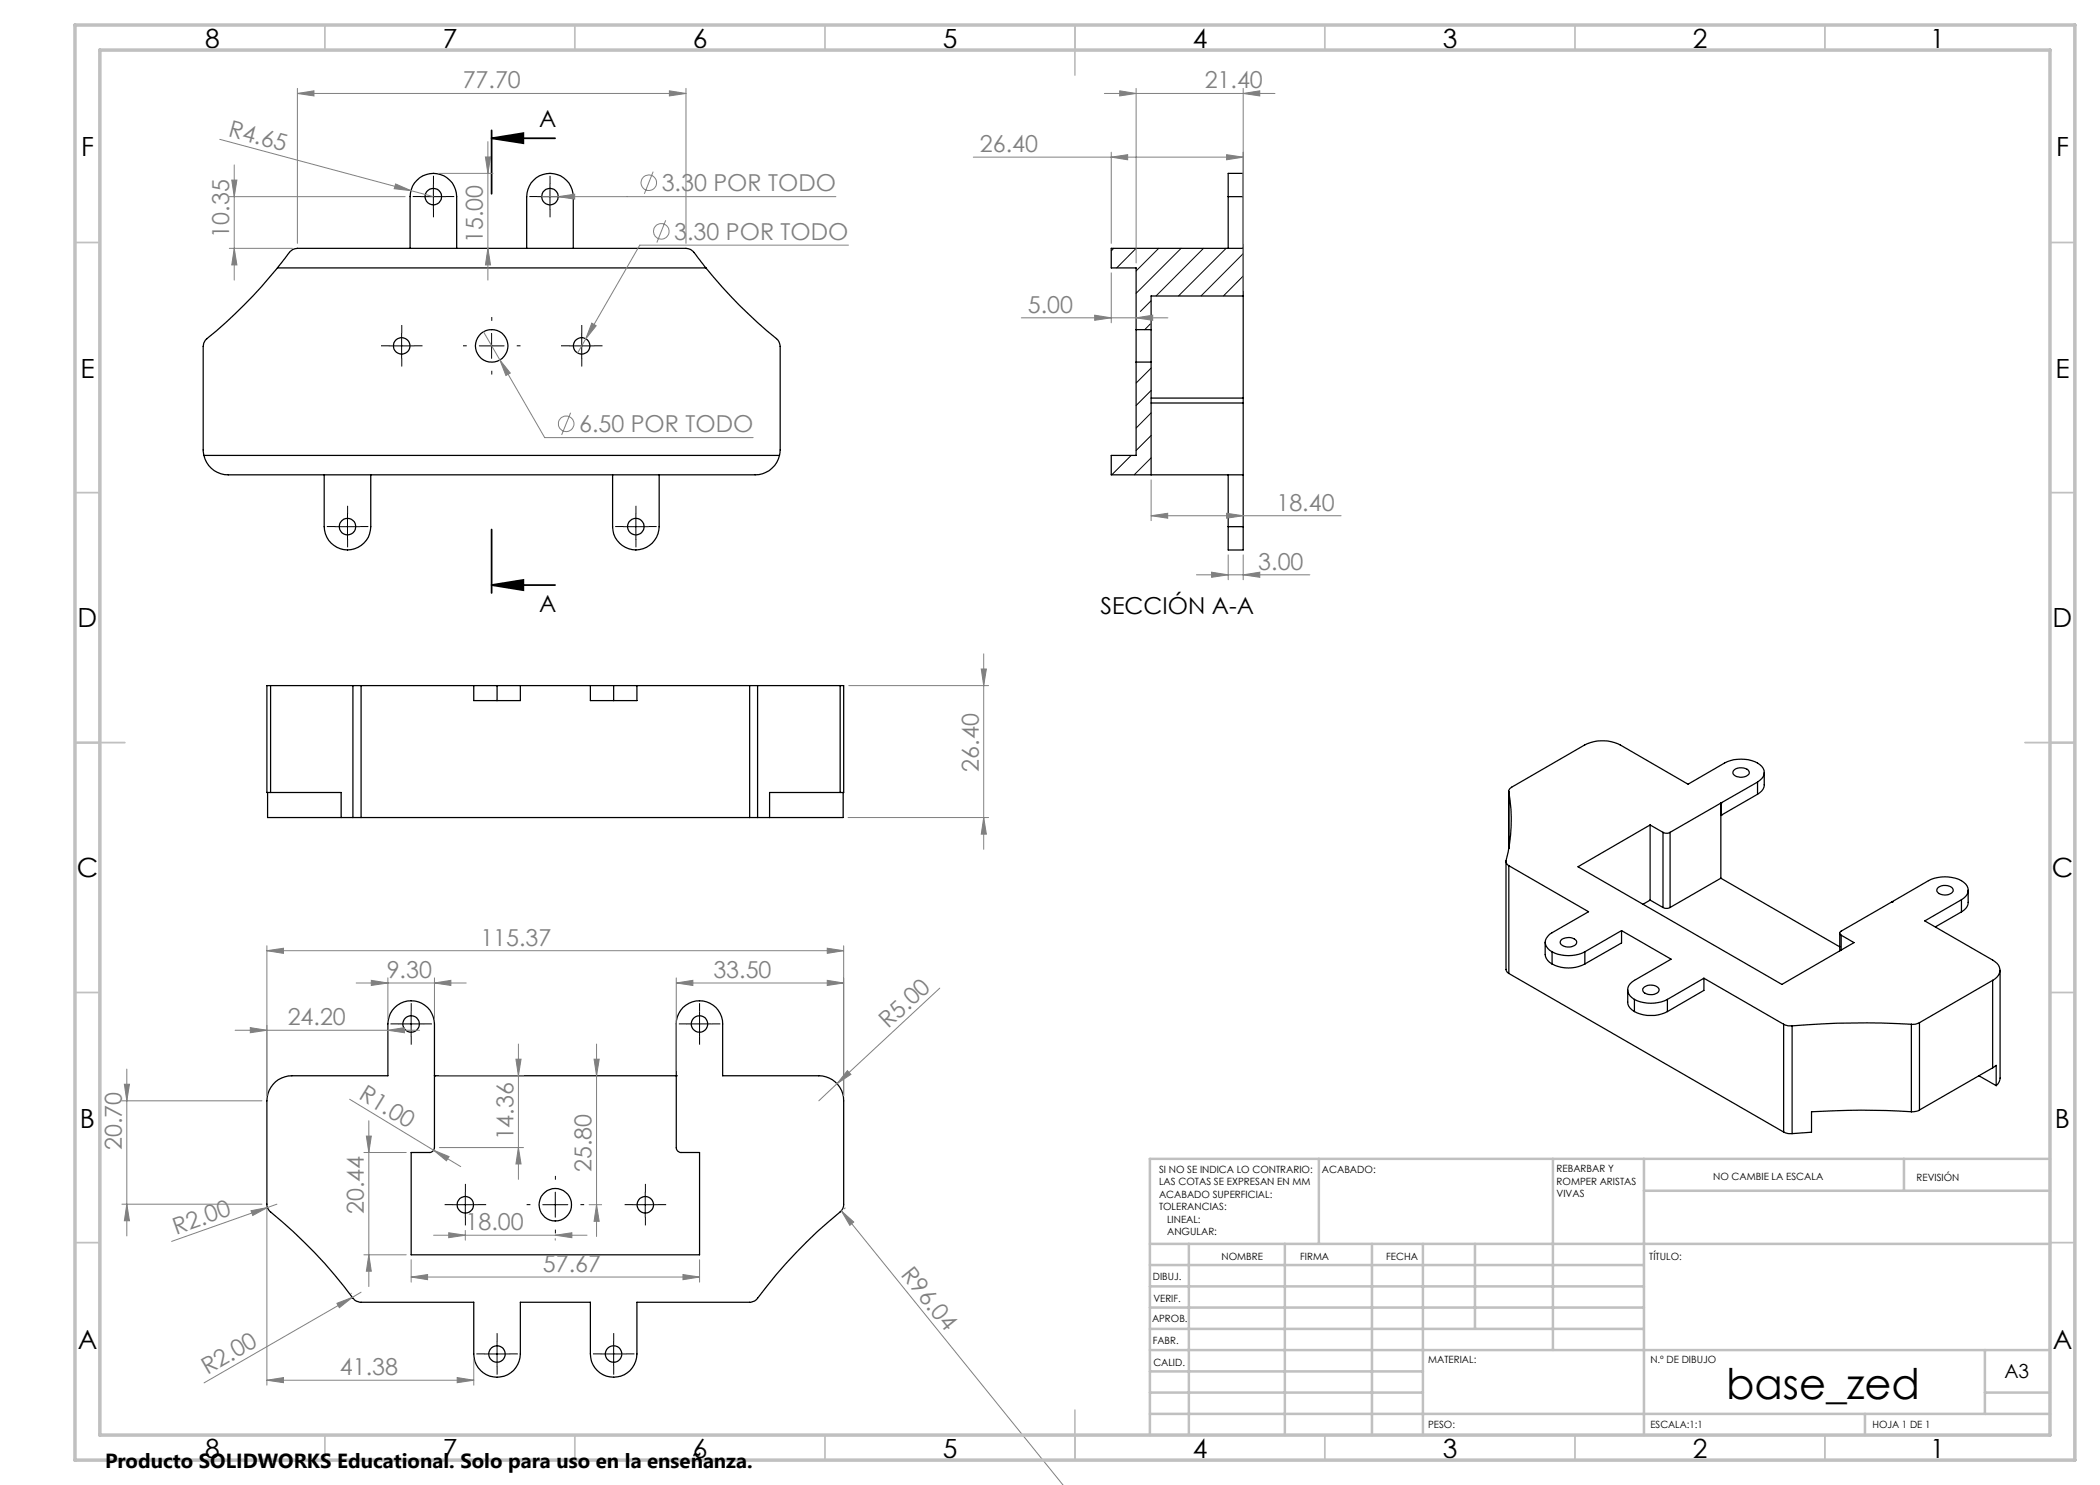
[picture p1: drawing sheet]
<svg xmlns="http://www.w3.org/2000/svg" width="420mm" height="297mm" viewBox="0 0 420 297" stroke-linecap="round" stroke-linejoin="round" font-family="sans-serif">
<g fill="none" stroke="#000" stroke-width=".25">
<path d="M245.6 39.3v-4.6h3v4.6M245.6 39.3v10.4M245.6 39.3h3M248.6 39.3v40.3M55.5 53.6l1.2-1.6a5.5 5.5 0 0 1 2.1-2.2l.7-.1h77.7a2.66 2.66 0 0 1 2.2 1.6l1.8 2.3M55.5 53.6a102.9 102.9 0 0 1-14.4 14.4l-.4 .6-.1 .7v21l.2 .8M55.5 53.6h85.7M82 49.7v-10.4a4.7 4.7 0 0 1 4.7-4.6 4.7 4.7 0 0 1 4.6 4.6v10.4M105.3 49.7v-10.4a4.7 4.7 0 0 1 4.7-4.6 4.7 4.7 0 0 1 4.7 4.6v10.4M141.2 53.6a102.9 102.9 0 0 0 14.4 14.4l.4 1.3v20.8l-.1 1M248.6 49.7h-26.4v3.9h5v12.3M248.6 59.2h-18.4v6.7"/>
<path d="M227.2 65.9v6.5M227.2 72.4v18.7h-5v3.9h26.4M227.2 65.9h3M227.2 72.4h3M230.2 65.9v6.5M230.2 72.4v22.6M230.2 79.6h18.4M248.6 79.6v1M40.8 91.1a5 5 0 0 0 4.8 3.9h105.4a4.9 4.9 0 0 0 4.9-3.9M40.8 91.1h115.1M64.8 95v10.3a4.7 4.7 0 0 0 4.7 4.7 4.7 4.7 0 0 0 4.7-4.7v-10.3M122.5 95v10.3a4.7 4.7 0 0 0 4.7 4.7 4.7 4.7 0 0 0 4.6-4.7v-10.3"/>
<path d="M230.2 80.6h18.4M245.6 95v10.3M248.6 80.6v24.7M245.6 105.3v4.7h3v-4.7M245.6 105.3h3M54.1 137.1h16.5M54.1 137.1h-.7v21.4h.7M54.1 137.1v21.4M70.6 137.1h1.6M70.6 137.1v26.4M72.2 137.1v26.4M72.2 137.1h22.6"/>
<path d="M94.8 137.1h4.6M94.8 137.1v3h4.6M99.4 137.1h4.7M99.4 137.1v3M104.1 137.1v3h-4.7M104.1 137.1h14M118.1 137.1h4.6M118.1 137.1v3h4.6M122.7 137.1h4.7M122.7 137.1v3M127.4 137.1v3h-4.7M127.4 137.1h22.5"/>
<path d="M149.9 137.1h1.6M149.9 137.1v26.4M151.5 137.1h16.5M151.5 137.1v26.4M168 137.1h.7v21.4h-.7M168 137.1v21.4M53.5 158.5v5h14.7M54.1 158.5h14.1v5M168 158.5h-14.1v5M168.6 158.5v5h-14.7M301.7 158.3v11.5M346.7 154.1a2.21 2.21 0 0 1 3.1 .1 .88 .88 0 0 1-.9 1.2 1.78 1.78 0 0 1-2.3-.9z"/>
<path d="M351.5 156.4a2.07 2.07 0 0 0 1.1-2.7 6 6 0 0 0-6.5-1.6l-1.2 .5-7.3 4.2-13.6-7.8a8 8 0 0 0-7 0l-14.7 8.4a.93 .93 0 0 0-.5 1 33.8 33.8 0 0 1-.6 14l.6 .7M351.5 156.4l-17.5 10.1M351.5 156.4v2.5M351.5 158.9l-7.3 4.2M352.8 154.5v2.4a2.15 2.15 0 0 1-1.3 2M68.2 163.5h2.4M70.6 163.5h1.6M72.2 163.5h77.7M149.9 163.5h1.6M151.5 163.5h2.4M301.2 172.3v21.7l.6 .7M301.8 173.1l15.9 9.2-7.3 4.2a1.97 1.97 0 0 0-1.3 1.6 1.97 1.97 0 0 0 .8 1.9l.5 .4"/>
<path d="M301.8 173.1v21.6M330 165l2.6 1.5M330 165l-14.4 8.4 40.8 23.5 14.4-8.4-2.6-1.5M330 165v15M332.6 166.5a1.5 1.5 0 0 0 1.4 0M332.6 166.5v15M334 166.5v15M344.2 160.6h.1M344.2 163.1h.1M344.2 175.6l-10.2 5.9M344.2 175.6l23.7 13.8M344.2 160.6v15"/>
<path d="M387.7 177.4a2.3 2.3 0 0 1 2.9 .4 .92 .92 0 0 1-.9 1.1 1.88 1.88 0 0 1-2.4-.8zM392.3 179.9a2.02 2.02 0 0 0 1.3-1.9 2.02 2.02 0 0 0-1.3-1.9 7.4 7.4 0 0 0-6.6 0l-7.3 4.3M392.3 179.9l-7.3 4.3 13.5 7.8a2.14 2.14 0 0 1 1.5 2 2.14 2.14 0 0 1-1.5 2.1M392.3 179.9v2.5M393.6 178v2.5a2.15 2.15 0 0 1-1.3 1.9M301.8 194.7l54.9 31.7M309 188.5v2.4a2.33 2.33 0 0 0 1.4 1.9M310.4 190.4a7.3 7.3 0 0 0 6.6 0M310.4 192.8a7 7 0 0 0 6.6 0M310.4 190.4v2.4M312.4 187.9a2.09 2.09 0 0 1 2.9 .5 1.74 1.74 0 0 1-2.5 .9l-.3-.2a.69 .69 0 0 1-.5-.6 .69 .69 0 0 1 .4-.6zM317 190.4v2.4"/>
<path d="M324.3 186.1l9.9 5.7-7.3 4.3a2.02 2.02 0 0 0-1.4 1.9 2.02 2.02 0 0 0 1.4 1.9M324.3 186.1l-7.3 4.3M324.3 186.1v2.5l-7.3 4.2M325.5 198v2.4a2.15 2.15 0 0 0 1.4 1.9M326.9 199.9a7.4 7.4 0 0 0 6.6 0M326.9 199.9v2.4M328.9 197.4a2.06 2.06 0 0 1 2.9 .5 1.74 1.74 0 0 1-2.5 .9 .78 .78 0 0 1-.7-.6 .78 .78 0 0 1 .3-.8zM330 180l-1.4 .9M330 180l2.6 1.5M332.6 181.5a1.5 1.5 0 0 0 1.4 0M333.5 199.9v2.4M340.8 195.6l15.9 9.3"/>
<path d="M340.8 195.6l-7.3 4.3M340.8 195.6v2.5l-7.3 4.2M367.9 186.7v3.5M368.2 187v3M378.4 180.4h.1M378.4 180.4l-10.2 5.8a.43 .43 0 0 0-.3 .4 .43 .43 0 0 0 .3 .4M392.3 182.4l-5.2 3M398.5 196.1l-14.6 8.4M398.5 196.1v17.5M400 194.1v21.5a2.07 2.07 0 0 1-.8 1.5M55.1 216.4a5.3 5.3 0 0 1 3.3-1.2h19.2v-10.4a4.7 4.7 0 0 1 4.6-4.6 4.7 4.7 0 0 1 4.7 4.6v24.7a1.02 1.02 0 0 1-1 1h-3.7v20.5h57.7v-20.5h-3.7a.96 .96 0 0 1-.9-1v-24.7a4.6 4.6 0 0 1 4.6-4.6 4.6 4.6 0 0 1 4.6 4.6v10.4h19.3a5 5 0 0 1 4.9 5v20.6a1.88 1.88 0 0 1-.7 1.6 104.4 104.4 0 0 0-17 17.7l-.9 .4h-22.7v10.3a4.7 4.7 0 0 1-4.7 4.6 4.7 4.7 0 0 1-4.6-4.6v-10.3h-14v10.3a4.7 4.7 0 0 1-4.7 4.6 4.7 4.7 0 0 1-4.6-4.6v-10.3h-22.6a1.97 1.97 0 0 1-1.6-.9 102.4 102.4 0 0 0-16.8-17.5l-.4-1.1v-20.8a5.2 5.2 0 0 1 1.7-3.8zM86.9 215.2h.1"/>
<path d="M86.9 215.2h48.4M135.3 215.2h.1M326.9 202.3a7.4 7.4 0 0 0 6.6 0M356.7 204.9l.8 .2 .9 .1M356.7 204.9v21.5M358.4 205.2v21.5M382.3 204.9a175.5 175.5 0 0 0-23.9 .3M382.3 204.9v17.5M383.9 204.5l-.7 .3-.9 .1M383.9 204.5v17.5M395.8 215.2l3.4 1.9M398.5 213.6l.7-.5v4"/>
<path d="M398.5 213.6l-14.6 8.4M356.7 226.4l.8 .3h.9M382.3 222.4a157.1 157.1 0 0 0-20 0v4l-3.9 .3M383.9 222l-.5 .2-1.1 .2"/>
<circle cx="86.7" cy="39.3" r="1.66"/>
<circle cx="110" cy="39.3" r="1.65"/>
<circle cx="80.3" cy="69.2" r="1.67"/>
<circle cx="98.3" cy="69.2" r="3.2"/>
<circle cx="116.3" cy="69.2" r="1.66"/>
<circle cx="69.5" cy="105.3" r="1.67"/>
<circle cx="127.2" cy="105.3" r="1.65"/>
<circle cx="82.2" cy="204.8" r="1.64"/>
<circle cx="139.9" cy="204.8" r="1.64"/>
<circle cx="93.1" cy="241" r="1.64"/>
<circle cx="111.1" cy="240.9" r="3.3"/>
<circle cx="129.1" cy="241" r="1.64"/>
<circle cx="99.4" cy="270.8" r="1.64"/>
<circle cx="122.7" cy="270.8" r="1.64"/>
</g>
<g fill="none" stroke="#000" stroke-width=".2">
<path d="M84.2 39.3h5M86.7 36.8v5M107.5 39.3h5M110 36.8v5M222.7 49.7l-.5 .5M227.2 49.7l-3.9 3.9M231.7 49.7l-4.5 4.5M236.2 49.7l-9 9M240.7 49.7l-9.5 9.5M245.2 49.7l-9.5 9.5M248.6 50.7l-8.4 8.5M248.6 55.2l-3.9 4"/>
<path d="M77.8 69.2h5M80.3 66.7v5M95.8 69.2h5M98.3 66.7v5M113.8 69.2h5.1M116.3 66.7v5M230 64.8l-1 1.1M230.2 60.1l-2.1 2.2M230.2 73.6l-3 3M230.2 78.1l-3 3M226.2 91.1l-3.8 3.9M230.2 82.6l-3 3"/>
<path d="M230.2 87.1l-3 3M230.2 91.6l-3.4 3.4M67 105.3h5M69.5 102.8v5M124.7 105.3h5M127.2 102.8v5M79.7 204.8h5M82.2 202.3v5M137.4 204.8h5M139.9 202.3v5M93.1 238.4v5M111.1 238.4v5"/>
<path d="M129 238.4v5M90.6 240.9h5M108.5 240.9h5.1M126.6 240.9h5M96.9 270.8h5M99.4 268.3v5M120.2 270.8h5M122.7 268.3v5"/>
</g>
<g fill="none" stroke="#808080" stroke-width=".2">
<path d="M59.5 18.7l3.3-.5v1zM59.5 18.7h77.7M59.5 17.7v31M133.9 18.2l3.3 .5-3.3 .5zM137.2 17.7v31M220.9 18.7h34.1M223.9 18.2l3.3 .5-3.3 .5zM227.2 17.7v34.9M248.6 18.7l3.4-.5v1zM248.6 17.7v40.5M44 27.9l38.2 10.2M45.9 39.3h35.1"/>
<path d="M46.4 36h1l-.6 3.3zM46.8 33v23M79.1 36.8l3.1 1.3-3.4-.4zM82.2 38.1l4.5 1.2M87.7 34.7h10.9M97.1 31.4h1l-.5 3.3zM97.6 28.3v27.7M108.3 39.3h58.9M111.7 39.3l3.2-.5v1zM130.6 34.3l-1.7 4.5M194.7 31.4h53.9M222.2 31.4l3.3-.5v1.1z"/>
<path d="M222.2 30.4v18.3M245.3 30.9l3.3 .5-3.3 .6zM45.9 49.7h12.6M46.8 49.7l.6 3.3h-1zM97.6 49.7l.5 3.3h-1zM133.1 44.1l-1.7 4.4M169.7 49h-41.7l-10.8 18.8M222.2 54.6v10M96.7 66.4l3.3 5.6M100 72l2.1 2.6-.9 .5zM100 72l8.9 15.5h41.7M117.2 67.8l-1.7 2.8"/>
<path d="M118.4 64.6l.8 .6-2 2.6zM204.3 63.6h29.3M218.9 63l3.3 .6-3.3 .5zM227.2 63.6l3.3-.6v1.1zM114.1 82.5l-1.8 4.5M230.2 96v8.1M230.2 103.1l3.3-.4v.9zM230.2 103.1h38M239.3 115h22.7M242.3 114.4l3.3 .6-3.3 .5zM245.3 102.7l3.3 .4-3.3 .5zM245.6 111v5"/>
<path d="M248.6 115l3.4-.6v1.1zM248.6 111v5M169.8 137.1h27.9M196.3 133.8h1l-.6 3.3zM196.7 130.8v39.1M169.6 163.5h28.1M196.7 163.5l.6 3.3h-1zM53.4 190.1l3.3-.5v1.1zM53.4 189.2v29.9M53.4 190.1h115.3M71.2 196.6h22M74.3 196.1l3.3 .5-3.3 .5z"/>
<path d="M77.6 195.6v8.2M86.9 196.6l3.3-.5v1zM86.9 195.6v8.2M135.3 196.6l3.3-.5v1zM135.3 195.6v18.5M135.3 196.6h33.4M165.5 189.6l3.2 .5-3.2 .6zM165.5 196.1l3.2 .5-3.2 .5zM168.7 189.2v29.9M188 197.6l-20.6 19.1M24.9 216.8h1l-.5 3.4zM25.4 213.8v33.4"/>
<path d="M47 206.1h36.9M50.1 205.5l3.3 .6-3.3 .4zM69.9 219.8l22.2 13.5M77.6 206.1l3.3-.6v1zM87.9 215.2h16.8M103.2 211.8h1l-.5 3.4zM103.7 208.8v27.1M118.8 211.8h1l-.5 3.4zM119.3 208.8v38.5M167.4 216.7l-3.6 3.5M169.5 214.1l.7 .8-2.8 1.8zM24.4 220.2h28"/>
<path d="M72.8 230.5h8.4M73.3 227.2h1l-.5 3.3zM73.8 224.2v33.1M86.7 230l3.1 1.3-.5 .9zM87.9 229.5h16.8M103.7 229.5l.5 3.3h-1zM24.4 240.8h28M25.4 240.8l.5 3.4h-1zM50.2 242.1l3.3-.6-2.9 1.6zM53.4 241.9v35.1M53.5 241.5l-19.2 6.8M55.4 240.8l-1.9 .7"/>
<path d="M70.2 258.6v.2M70.5 259.5l-29.7 17.1M72.2 258.4l-1.7 1.1M72.8 251h8.4M73.8 251l.5 3.2h-1zM82.2 255.4l3.3-.5v1zM82.2 252v4.4M82.2 255.4h57.7M86.7 247h30.7M89.7 246.6l3.4 .4-3.4 .5zM93.1 246.1v1.9M111.1 247l3.3-.4v.9z"/>
<path d="M111.1 247.7v.3M117.8 240.9h2.5M119.3 240.9l.5 3.4h-1zM136.6 254.9l3.3 .5-3.3 .5zM139.9 252v4.4M168.3 242.2l2.4 2.2-.7 .7zM168.3 242.2l44.3 54.9M169.1 241.5l-.3 .3M53.4 276l3.3-.5v1zM53.4 276h41.4M67.4 260.7l3.1-1.2-2.6 2zM91.4 275.5l3.4 .5-3.4 .5z"/>
<path d="M94.8 271.8v5.2"/>
<circle cx="129.7" cy="36.6" r="1.56"/>
<circle cx="132.3" cy="46.3" r="1.55"/>
<circle cx="113.2" cy="84.8" r="1.55"/>
</g>
<path d="M98.3 27.7l6.4-1.1v2zM98.3 27.7h12.7M98.3 26.1v12.7M98.3 117l6.4-1v2zM98.3 105.9v12.7M98.3 117h12.7" fill="none" stroke="#000" stroke-width=".35"/>
<g fill="none" stroke="#000" stroke-width=".2" stroke-dasharray="15.2 1.3 1.3 1.3" stroke-linecap="butt">
<path d="M84.2 39.3h-1.7M86.7 36.8v-1.6M89.2 39.3h1.6M107.5 39.3h-1.6M110 36.8v-1.6M112.5 39.3h1.7M86.7 41.8v1.7M110 41.8v1.7M77.9 69.2h-1.7M80.4 66.7v-1.7M80.4 71.7v1.6M82.9 69.2h1.6"/>
<path d="M93.4 69.2h-.8M98.4 64.2v-.8M98.4 74.2v.7M103.4 69.2h.7M113.9 69.2h-1.7M116.4 66.7v-1.7M116.4 71.7v1.6M118.9 69.2h1.6M67 105.3h-1.6M69.5 102.8v-1.6M69.5 107.8v1.7M72 105.3h1.7"/>
<path d="M124.7 105.3h-1.7M127.2 102.8v-1.6M127.2 107.8v1.7M129.7 105.3h1.6M79.7 204.8h-1.6M82.2 202.3v-1.7M82.2 207.3v1.6M84.7 204.8h1.7M137.4 204.8h-1.6M139.9 202.3v-1.7M139.9 207.3v1.6M142.4 204.8h1.7"/>
<path d="M93.1 238.4v-1.6M111.1 235.9v-.7M129.1 238.4v-1.6M90.6 240.9h-1.7M93.1 243.4v1.7M95.6 240.9h1.6M106.1 240.9h-.8M111.1 245.9v.8M116.1 240.9h.7M126.6 240.9h-1.7M129.1 243.4v1.7M131.6 240.9h1.6"/>
<path d="M96.9 270.8h-1.6M99.4 268.3v-1.7M99.4 273.3v1.6M101.9 270.8h1.7M120.2 270.8h-1.6M122.7 268.3v-1.7M122.7 273.3v1.6M125.2 270.8h1.7"/>
</g>
<g fill="none" stroke="#c0c0c0" stroke-width=".35">
<path d="M65 5v5M115 5v5M165 5v5M215 5v10M265 5v5M315 5v5M365 5v5M15 48.5h5M410 48.5h5M15 98.5h5M410 98.5h5M15 148.5h10"/>
<path d="M405 148.5h10M15 198.5h5M410 198.5h5M15 248.5h5M410 248.5h5M65 287v5M115 287v5M165 287v5M215 282v10M265 287v5M315 287v5M365 287v5"/>
</g>
<g fill="none" stroke="#c0c0c0" stroke-width=".5">
<path d="M263.8 231.8v17M310.6 231.8v38.2M328.8 231.8v55.2M328.8 238.2h81.2M380.8 231.8v6.4M410 231.8h-180v55.2M230 248.8h180M230 257.3h98.8M230 253h98.8M237.8 248.8v38.2M257 248.8v38.2M274.4 248.8v38.2"/>
<path d="M284.6 248.8v38.2M295 248.8v17M230 265.8h98.8M230 261.5h98.8M230 278.5h54.6M230 274.3h54.6M230 270h180M397 278.5h13M397 270v12.8M230 282.8h180M373 282.8v4.2"/>
</g>
<path d="M15 5h400v287h-400zM20 10h390v277h-390z" fill="none" stroke="#c0c0c0" stroke-width=".7"/>
<path d="M98.3 27.7l6.4-1.1v2zM98.3 117l6.4-1v2z" fill="#000"/>
<g fill="#808080">
<path d="M168.3 242.2l2.4 2.2-.7 .7z"/>
<path d="M86.7 230l3.1 1.3-.5 .9z"/>
<path d="M79.1 36.8l3.1 1.3-3.4-.4z"/>
<path d="M50.2 242.1l3.3-.6-2.9 1.6z"/>
<path d="M67.4 260.7l3.1-1.2-2.6 2z"/>
<path d="M169.5 214.1l.7 .8-2.8 1.8z"/>
<path d="M248.6 18.7l3.4-.5v1zM223.9 18.2l3.3 .5-3.3 .5zM245.3 30.9l3.3 .5-3.3 .6zM222.2 31.4l3.3-.5v1.1z"/>
<path d="M77.6 206.1l3.3-.6v1zM50.1 205.5l3.3 .6-3.3 .4zM111.1 247l3.3-.4v.9zM89.7 246.6l3.4 .4-3.4 .5zM91.4 275.5l3.4 .5-3.4 .5zM53.4 276l3.3-.5v1zM133.9 18.2l3.3 .5-3.3 .5zM59.5 18.7l3.3-.5v1z"/>
<path d="M53.4 190.1l3.3-.5v1.1zM165.5 189.6l3.2 .5-3.2 .6zM135.3 196.6l3.3-.5v1zM165.5 196.1l3.2 .5-3.2 .5zM111.7 39.3l3.2 .5v-1zM118.4 64.6l-1.2 3.2 2-2.6zM100 72l1.2 3.1 .9-.5z"/>
<path d="M82.2 255.4l3.3-.5v1zM136.6 254.9l3.3 .5-3.3 .5z"/>
<path d="M119.3 240.9l.5 3.4h-1zM118.8 211.8h1l-.5 3.4zM46.8 49.7l.6 3.3h-1zM46.4 36h1l-.6 3.3zM97.6 49.7l.5 3.3h-1zM97.1 31.4h1l-.5 3.3z"/>
<path d="M24.9 216.8h1l-.5 3.4zM25.4 240.8l.5 3.4h-1zM103.2 211.8h1l-.5 3.4zM103.7 229.5l.5 3.3h-1zM196.3 133.8h1l-.6 3.3zM196.7 163.5l.6 3.3h-1z"/>
<path d="M73.3 227.2h1l-.5 3.3zM73.8 251l.5 3.2h-1z"/>
<path d="M218.9 63l3.3 .6-3.3 .5zM227.2 63.6l3.3-.6v1.1zM242.3 114.4l3.3 .6-3.3 .5zM248.6 115l3.4-.6v1.1zM230.2 103.1l3.3-.4v.9zM245.3 102.7l3.3 .4-3.3 .5z"/>
<path d="M74.3 196.1l3.3 .5-3.3 .5zM86.9 196.6l3.3-.5v1z"/>
</g>
<text font-size="8.5" x="345.2" y="279.7">base_zed</text>
<g font-size="5.3">
<text x="41" y="9.5">8</text>
<text x="88.5" y="9.5">7</text>
<text x="138.5" y="9.5">6</text>
<text x="188.5" y="9.5">5</text>
<text x="238.5" y="9.5">4</text>
<text x="288.5" y="9.5">3</text>
<text x="338.5" y="9.5">2</text>
<text x="386" y="9.5">1</text>
<text x="16.2" y="31.3">F</text>
<text x="411.2" y="31.3">F</text>
<text x="16.1" y="75.5">E</text>
<text x="411.1" y="75.5">E</text>
<text x="15.5" y="125.5">D</text>
<text x="410.5" y="125.5">D</text>
<text x="15.4" y="175.5">C</text>
<text x="410.4" y="175.5">C</text>
<text x="16" y="225.5">B</text>
<text x="411" y="225.5">B</text>
<text x="15.5" y="269.8">A</text>
<text x="410.5" y="269.8">A</text>
<text x="41" y="291.5">8</text>
<text x="88.5" y="291.5">7</text>
<text x="138.5" y="291.5">6</text>
<text x="188.5" y="291.5">5</text>
<text x="238.5" y="291.5">4</text>
<text x="288.5" y="291.5">3</text>
<text x="338.5" y="291.5">2</text>
<text x="386" y="291.5">1</text>
</g>
<g font-size="4.7" fill="#808080">
<text x="92.5" y="17.6">77.70</text>
<text x="240.9" y="17.6">21.40</text>
<text x="45.5" y="27.2" transform="rotate(15 45.5 27.2)">R4.65</text>
<text x="196" y="30.4">26.40</text>
<text x="132.3" y="38.2">3.30 POR TODO</text>
<text x="45.9" y="47.5" transform="rotate(-90 45.9 47.5)">10.35</text>
<text x="134.8" y="48">3.30 POR TODO</text>
<text x="96.6" y="48.6" transform="rotate(-90 96.6 48.6)">15.00</text>
<text x="205.6" y="62.5">5.00</text>
<text x="115.8" y="86.4">6.50 POR TODO</text>
<text x="255.3" y="102.1">18.40</text>
<text x="251.7" y="113.9">3.00</text>
<text x="195.8" y="154.3" transform="rotate(-90 195.8 154.3)">26.40</text>
<text x="96.1" y="189.1">115.37</text>
<text x="77.3" y="195.6">9.30</text>
<text x="142.7" y="195.6">33.50</text>
<text x="57.5" y="205">24.20</text>
<text x="177.7" y="205.8" transform="rotate(-43 177.7 205.8)">R5.00</text>
<text x="71.6" y="219.6" transform="rotate(31 71.6 219.6)">R1.00</text>
<text x="24.4" y="230" transform="rotate(-90 24.4 230)">20.70</text>
<text x="102.7" y="228.1" transform="rotate(-90 102.7 228.1)">14.36</text>
<text x="118.3" y="234.4" transform="rotate(-90 118.3 234.4)">25.80</text>
<text x="72.8" y="242.8" transform="rotate(-90 72.8 242.8)">20.44</text>
<text x="35.2" y="246.9" transform="rotate(-19 35.2 246.9)">R2.00</text>
<text x="93.1" y="246">18.00</text>
<text x="108.6" y="254.4">57.67</text>
<text x="180.1" y="255.1" transform="rotate(51 180.1 255.1)">R96.04</text>
<text x="41.5" y="275" transform="rotate(-30 41.5 275)">R2.00</text>
<text x="68" y="275">41.38</text>
</g>
<g font-size="4.7">
<text x="107.8" y="25.4">A</text>
<text x="107.8" y="122.4">A</text>
<text x="220.1" y="122.8">SECCIÓN A-A</text>
</g>
<text font-size="4.1" x="21" y="293.7">Producto SOLIDWORKS Educational. Solo para uso en la enseñanza.</text>
<text font-size="3.9" x="400.9" y="275.5">A3</text>
<g font-size="2">
<text x="231.8" y="234.6">SI NO SE INDICA LO CONTRARIO:</text>
<text x="231.8" y="237.1">LAS COTAS SE EXPRESAN EN MM</text>
<text x="231.8" y="239.6">ACABADO SUPERFICIAL:</text>
<text x="264.4" y="234.6">ACABADO:</text>
<text x="311.3" y="234.5">REBARBAR Y</text>
<text x="311.3" y="237">ROMPER ARISTAS</text>
<text x="311.3" y="239.5">VIVAS</text>
<text x="342.6" y="236">NO CAMBIE LA ESCALA</text>
<text x="383.3" y="236.2">REVISIÓN</text>
<text x="231.8" y="242.1">TOLERANCIAS:</text>
<text x="233.4" y="244.6">LINEAL:</text>
<text x="233.4" y="247.1">ANGULAR:</text>
<text x="244.3" y="252">NOMBRE</text>
<text x="260" y="251.9">FIRMA</text>
<text x="277.2" y="251.9">FECHA</text>
<text x="329.9" y="251.9">TÍTULO:</text>
<text x="230.6" y="256.1">DIBUJ.</text>
<text x="230.7" y="260.3">VERIF.</text>
<text x="230.4" y="264.4">APROB.</text>
<text x="230.5" y="268.8">FABR.</text>
<text x="230.7" y="273.1">CALID.</text>
<text x="285.6" y="272.5">MATERIAL:</text>
<text x="330.1" y="272.5">N.º DE DIBUJO</text>
<text x="285.6" y="285.5">PESO:</text>
<text x="330.1" y="285.6">ESCALA:1:1</text>
<text x="374.5" y="285.6">HOJA 1 DE 1</text>
</g>
</svg>
